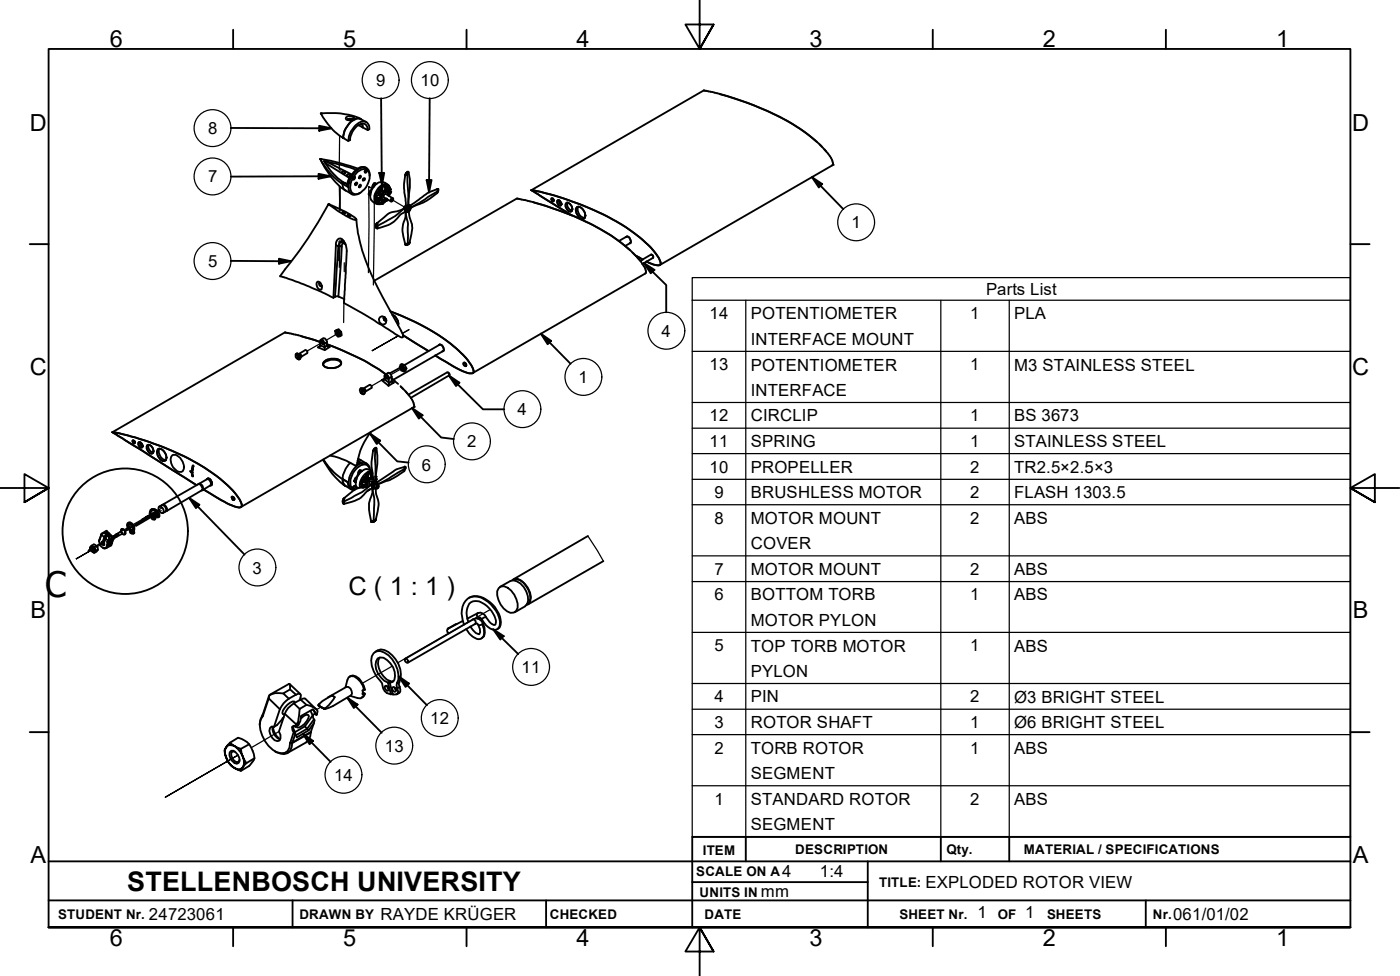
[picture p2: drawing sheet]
<svg xmlns="http://www.w3.org/2000/svg" width="287mm" height="200mm" viewBox="0 0 287 200" stroke-linecap="round" stroke-linejoin="round" font-family="sans-serif">
<!-- layer: Centerline(ISO) -->
<g fill="none" stroke="#000" stroke-width=".25">
<path d="M69.6 38.1v5M69.7 27.8l-.1 7M69.7 34.9h.1M69.8 38.2v5M76.3 38.6l-.7-.4v17.7M69.5 49.5v3.9M69.7 49.3l-.1 5.5M70.6 53.8v1.9M76.8 41.5l-.2 16.9M80.5 41l2.4 1.4M66.2 70.1l-3.2 1.8M69.4 68.3l-2.5 1.4"/>
<path d="M70.5 61.3v4.8M79.4 77.3l-3.2 1.8M81.7 68.8l-5.5 3.1 5.5-3.1M82.7 75.4l-2.5 1.4M83.9 67.6l-1.4 .7M19.2 112.2l-1.2 .7 1.2-.7M19.2 112.5l-3.7 2.1 3.7-2.1M21.3 111.3l-.7 .4 .7-.4M21.3 111.3l-1.4 .8M21.5 110.9l-1.8 1M23.2 110.4h-.1h.1M23.5 110l-.3 .1"/>
<path d="M23.6 110.1l-.3 .2M25.3 108.6l-2.2 1.4M27 107.7l-1.5 .9M27.1 107.9l-1.5 .9M27.2 108l-1.5 .9 1.2-.7M27.8 107.7l-.3 .2M30.7 105.5l-1.6 .9M31.9 104.8l-.9 .5M32 104.8l-4.7 2.7M32.1 105l-4.7 2.8 4.7-2.8M32.3 105.1l-.7 .4M32.6 104.5l-.4 .1"/>
<path d="M33.1 104.6l-.7 .4M33.1 104.1l-.9 .6M80.5 136.5l-6.1 3.5M100.6 124.9l-19 10.9M48.8 154.7l-14.9 8.7 14.9-8.7M57.2 149.9l-5.6 3.3M65.9 144.9l-.9 .5"/>
</g>
<!-- layer: Visible Edges(ISO) -->
<g fill="none" stroke="#000" stroke-width=".38">
<path d="M147.6 19.3a52.4 52.4 0 0 1 18.8 8.8 15 15 0 0 1 4.4 4.9 .68 .68 0 0 1-.1 .9l-35.3 20.4M65.7 32.6h.1M65.7 32.6a13.6 13.6 0 0 0 4.2 4.9l.4-.2a13.9 13.9 0 0 1-3.9-4.3l3.8 .8 2.8 1M65.7 32.6a15.3 15.3 0 0 0 5.2 6.5M65.7 32.6l2.2 .4 2 .5 3.4 1M66.5 33l.5 .1 5.1 2.7M66.6 33.3l5 3.1M70.2 35.2l.3-.1 .3 .1 .1 .2-.5 .2-.3-.2zM70.4 35.6h.1M70.6 37.5l-.4 .2 .1 .3a1.11 1.11 0 0 0 .6 1.1l1.2 .7M70.6 37.5l-.4 .2M70.6 37.5l-.3-.2-.4 .2 .3 .2"/>
<path d="M70.6 37.5l.7 .4M71 24.1a1.23 1.23 0 0 1 1.6 .1 1.09 1.09 0 0 1-1.7 .1zM71.2 35.8l.5-.1 .2 .1v.2l-.5 .1-.2-.1zM71.4 24.4l.4-.1 .3 .1h-.6l-.2 .2zM71.8 36.5l-.2-.1-.5 1.4M72.1 24.4v.2M72.3 36.3l.4-.2a.38 .38 0 0 1 .1 .5 .38 .38 0 0 1-.5 .2zM73 37.5h.3l-.3 .5-.2-.1zM73.5 25.7l.9 .4M73.9 37.8l.1 .3-.3 .3-.1-.1zM73.9 36l.1 .3-.3 .3-.1-.2zM74 24.4a16.6 16.6 0 0 0-8.2-1.2 12.7 12.7 0 0 0 4.6 5.1"/>
<path d="M74.2 25.3l.2 .8M74.4 26.1l1 .6 .4-.2a1.37 1.37 0 0 0-.8-1.6 1.37 1.37 0 0 0-1.7 .5 4.7 4.7 0 0 0-1.9 3.5M74.5 36.6l.3-.1 .1 .2-.1 .2-.4 .1zM75 34.8l-.2 .3M75.1 34.7h.1a.41 .41 0 0 1 .1 .4 .41 .41 0 0 1-.4 .3l-.1-.3zM75.1 34.7a2.78 2.78 0 0 0-2.7 1.7l-.1 .2M75.1 25a2.32 2.32 0 0 0-2-.7 4.8 4.8 0 0 0-2.7 4M75.2 34.4h-.2a2.24 2.24 0 0 0-2.7 1.2l-.7 1.3-.3 1.4-1.1-.6M75.4 34.9a2.73 2.73 0 0 1-.1 3.1 2.71 2.71 0 0 1-2.7 1.8 1.62 1.62 0 0 1-.7-2.3l.4-.9M75.4 26.7a1.09 1.09 0 0 0-.5-1.2 1.09 1.09 0 0 0-1.2 .1 3.7 3.7 0 0 0-1.9 3.1l-.4 .2-1-.6M75.8 36.1a1.43 1.43 0 0 0-.7-1.7 1.43 1.43 0 0 0-1.8 .5 4.3 4.3 0 0 0-1.7 4.3 1.32 1.32 0 0 0 2.3 .3M76.1 39.5l-.2 .5"/>
<path d="M76.7 38.2l.1-.3 .4-.2a.6 .6 0 0 0-.7 .1 .6 .6 0 0 0-.2 .6l-.7 1.4 .3 .3M77.3 39.6l-.2 .8zM77.5 39.4l.3 .4-.7 .6M77.7 39a.7 .7 0 0 1 .8 .7l-.3 .1-.4-.4zM77.8 39.4l.4 .4M77.9 38.9l.1 .2-.1 .4M78 38.5l.2 .4M78.1 39.9l-.6-.5-.2 .2 .1-.2 .3 .1 .5 .4M78.1 39.9l.2 .1zM78.2 39.9a.35 .35 0 0 0 .4-.1 .35 .35 0 0 0-.1-.5l.3 .1 .3-.5v.4l.1 .1 .3-.5-.1 .5 .4-.2-.3 .5 .1 .1 .3-.1-.3 .3M78.2 38.9l.6 .5a1.43 1.43 0 0 0 .3-1.4h.1l.2 .3 .1 .6M78.2 38.9l.4 .3"/>
<path d="M78.5 39.4l-.5-.4a.24 .24 0 0 0-.3 .1 .24 .24 0 0 0 .1 .3M78.6 38.1l-.2 1M79 38.3l-.3-.3-.7 .5M79 38.3h.1v.6M79 38.3v.6M79 38.3l-.3-.2-.7 .4M79.1 38h.1l.2 .3v.6M79.5 38.9l-.3 .3h-.1M79.6 38.7l.2-.3-.3-.4a.7 .7 0 0 1 .3 1.2M79.7 39.9l-.1 .2M79.8 39.2l.2-.4a.55 .55 0 0 1 .1 .6 .55 .55 0 0 1-.6 .3M79.9 39.6l-.1 .5"/>
<path d="M80 38.8a.6 .6 0 0 0-.6-.7l.1 .8M80 38.8l-.2 .4-.4 .1M80 39.6l-.2 .6M80 38.8a1.82 1.82 0 0 0-1.6-1.5 1.82 1.82 0 0 0-1.9 1.2 2.08 2.08 0 0 0 .2 3 2.04 2.04 0 0 0 2.6-.4M80 38.9l-.2 .7M80.1 39.2l-.2 .6M83.5 35.3l-.4 .6 .1-.1a.59 .59 0 0 1 .6-.6 11.8 11.8 0 0 1 .1 4.6l-.1 2.2-.4 .4h-.1l-.1-1.6a9.4 9.4 0 0 1 0-4.9l.6-.5M89.7 38.7l-.1 .9M89.7 38.7a15.8 15.8 0 0 0-4.9 3l-.7 .5M89.7 38.7a.5 .5 0 0 1 .2 .5 .5 .5 0 0 1-.3 .4l-2.1 1.5-3.2 1.5M109 39a52.8 52.8 0 0 1 22.4 9.8 13 13 0 0 1 4.1 5v.3a1.17 1.17 0 0 1-1.6 .1l-1.3-.6a3.6 3.6 0 0 0 2.8 .6 4 4 0 0 0-1.5-3 35.3 35.3 0 0 0-12.4-8.3 50.4 50.4 0 0 0-12.5-3.9zM109 39l8.2 5.1"/>
<path d="M167.6 29.1l-.6-.5a48.2 48.2 0 0 0-16.4-8.5l-3-.9-3.3-.7-35.3 20.5M168.1 29.6l.5 .5M169.1 30.6l.4 .5M65.1 57.8a.98 .98 0 0 1 .9 1.3 .36 .36 0 0 1-.4 .3 .36 .36 0 0 1-.3-.3 1.17 1.17 0 0 1-.2-1.3zM65.6 57.9a.42 .42 0 0 0-.1 .5 .42 .42 0 0 0 .5 .2M67.4 41.8l2 1.5 2 1.1a2.48 2.48 0 0 0 1.7 .6v-.1a23.5 23.5 0 0 0-5.7-3.1 98.5 98.5 0 0 1-9.9 14.8l4.9 1.7 6 2.7M70.3 43.4l.6 .1a.36 .36 0 0 1-.4 .3 .36 .36 0 0 1-.3-.2zM71.3 44.1l.5-.1 .1 .1a.35 .35 0 0 1-.3 .4 .35 .35 0 0 1-.4-.4zM73.1 45a36.1 36.1 0 0 0 4.6 14.3l4.6 8.5 .4 .8v.5h-.5l-.9-.5-4.5-2.9-6.3-3.6 .6-10.6a2.42 2.42 0 0 0-1.4-2.6l-.5 .2-.3 .8-.5 11.1M77.1 40.4l.1 .2 .8-.2-.6 .2zM77.2 41.3l.4 .5 .3-.1M77.3 40.8l-.2 .1"/>
<path d="M77.4 40.7l-.2 .1-.1 .2h.9M77.5 41.2h-.2a.42 .42 0 0 0 .1 .5 .42 .42 0 0 0 .5 0M77.5 41.2l.5-.2zM77.7 41.1l-.3 .6M77.9 41.7l.5-.4-.5 .5 .5-.1M78 40.4v.2l.1-.2M78 40.6l-.6 .1M78.1 40.4l.3 .1-.4 .5 .3-.2M78.1 40.4l.2 .2-.5 .5h-.5l-.2-.1 .3-.3M78.3 40l-.1 .3-.2 .1zM78.3 40.8l.1 .1v.4l.2-.4 .2 .1-.1 .3 .2-.5h.2l.1 .2v-.3l.2 .3M78.3 40.8l.1 .5"/>
<path d="M78.3 41.3l-.4 .4M78.4 41.7l-.5 .1M78.4 41.7h.1M78.6 40.9l.1 .4-.3 .4 .4-.4M78.7 41.3l-.3 .4M78.9 40.9l-.1 .3M79 40.8l.3 .3M79.2 41v.1l-.7 .6M79.3 40.8l.1 .2M79.4 40.8v.1M79.4 41h.1M79.4 41l-.1 .1"/>
<path d="M79.4 40.8v.2M80.3 40.8l.1-.1 .2 .1-.3 .5-.1-.2zM80.6 40.6l-1.5-.8-.4 .3v.3l1.5 .9M80.6 40.8v-.2a.38 .38 0 0 0-.4 .2 .38 .38 0 0 0 .1 .5l.2-.1M82.9 42.7l.2 .7M82.9 42.7a7.7 7.7 0 0 1-3 .9l-2.6 2.2 .2 1a.59 .59 0 0 1-.2-1 .59 .59 0 0 0 .2 1 7.3 7.3 0 0 0 4.9-3l.7-.4M82.9 42.7l.2-.1 .1 .7M83.1 43.1v.3M83.2 43.4h.2M83.2 43.4v.9a6.6 6.6 0 0 0-.5 4.2l.5 1.7M83.2 43.4h.1M83.2 43.3l.2 .1"/>
<path d="M83.2 43.3l-.1 .1M83.3 42l-.5 .7M83.7 42.7l.2-.2a.4 .4 0 0 1 .1 .6 .4 .4 0 0 1-.4 .1zM83.7 42.4l.3-.1a.67 .67 0 0 1 .2 .7 .67 .67 0 0 1-.7 .4 .62 .62 0 0 1 .2-1zM83.8 42.7h.1v.2l-.2 .2zM83.8 42.1l-.5 .4v-.1l.3-.2M83.8 42l.3 .3M83.8 42.7h.2v.3l-.3 .2-.1-.3zM83.9 43.4l.1 1.1a5.6 5.6 0 0 1 .2 4.3l-.2 .9a.78 .78 0 0 1-.8 .5 .6 .6 0 0 0 .8-.5l-.9 .3M83.9 42.7v.4h-.2M84.1 42.2h.1M84.1 42.5a.46 .46 0 0 0-.5 .3 .46 .46 0 0 0 0 .5"/>
<path d="M84.1 42.2h-.2M84.1 42.2v.2M109.3 41.4a54.7 54.7 0 0 1 18.1 8.4 20.8 20.8 0 0 1 4.4 4.3M113.1 40.7l.2-.1 .2 .2 .1 .3-.1 .2-.3-.1zM113.4 40.8l.1 .2M114.4 41a.8 .8 0 0 1 .7 1.1 .7 .7 0 0 1-.7-.3 .7 .7 0 0 1 0-.8zM114.6 41l.1 .5 .4 .4M116.1 41.7l.2-.2a1.13 1.13 0 0 1 .9 .7 1.13 1.13 0 0 1-.1 1.2 1.24 1.24 0 0 1-1-1.7zM116.4 41.5a1.34 1.34 0 0 0 .9 1.7M118.4 42.4a1.67 1.67 0 0 1 1.6 2.2 .96 .96 0 0 1-1.6-.6l-.2-.6a.76 .76 0 0 1 .2-1zM118.6 42.4a1.71 1.71 0 0 0 1.4 2.2M128.4 48.6l.1-.1a.92 .92 0 0 1 .8 1.3h-.1"/>
<path d="M128.6 48.5l-1.7 .9M129.2 51.2a47.9 47.9 0 0 0-18.2-9.3l-3.2-.9-1.8-.3-29.2 16.8M129.3 49.8l-1.1 .6M129.7 51.8l.5 .5M130.4 52.4l1.4 .8M130.7 52.7l.4 .5M131.8 54.1l.6 1.1 .1 .5-.2 .4-35.3 20.4M133.5 52.3a.37 .37 0 0 1 .4 .1 .37 .37 0 0 1 0 .5M133.6 52.1l-2.3 1.4M134 52.8l-2.2 1.3M60.8 72.5h.4M60.9 72.5l-.3 .1v.6l.5 .4"/>
<path d="M60.9 72.5h.1l.2 1.1zM61.2 72.5a.71 .71 0 0 1 .2 1.2M61.2 72.5v1.2a.57 .57 0 0 0 .3-.6 .57 .57 0 0 0-.4-.5M61.2 72.5h.1M61.2 73.5v.1M61.2 72.5l.3 .2 .2 .6M61.3 72.6a.35 .35 0 0 1 .4 .1 .35 .35 0 0 1 0 .5M61.3 72.5l1.3-.7 .5 .3-.1 .3-1.3 .8M61.3 72.6l.4 .2v.3M61.7 68.9l4 1.2-4-1.3-3.3-.7-35.3 20.5M65.2 71.2l.5-.3v-1.1l.2-.2a.78 .78 0 0 1 .6 .8l.1 1.4M65.8 69.7l.5-.4a.76 .76 0 0 1 .8 .8v.8l.5 .2"/>
<path d="M65.9 69.8l.5 .4v.3h-.3l-.1-.1zM66.4 74.2a2.76 2.76 0 0 1 3.4-.2l.2 .2a.93 .93 0 0 1-.8 1 2.3 2.3 0 0 1-2.9-.5l-.1-.2zM66.5 74.1a2.85 2.85 0 0 1 3.4 0l.1 .2a1.51 1.51 0 0 1-1.7 1.1 1.81 1.81 0 0 1-2.1-.7zM67.1 70.5a44.6 44.6 0 0 1 11.3 5.7l.7 .5M68.4 61l.9-.3 1.3 .6M68.8 67.8l.4-.1 .5 .5 .1 .7-.5 .1-.5-.5zM68.8 67.8l.7-.3 .5 .5 .1 .7-.3 .2M69.3 68.1l.2 .4-.3-.4-.1 .2 .3 .3h.1l-.1-.5-.2-.1-.1 .5 .4 .2v-.2M69.5 67.5l-.3 .2M70 74.5a1.87 1.87 0 0 0-2.5-.6l-.4 .1a1.08 1.08 0 0 0-.8 .7M70 68l-.3 .2M73.9 79.6h.4l.3 .2-.4 .9 .3 .1 .2-.3-.2-.6"/>
<path d="M74.3 79.7h-.4l-.1 .2 .2 .7M74.3 79.7l.1-.1-.4 1zM74.4 79.6l.3 .3 .1 .6M74.5 79.7a.33 .33 0 0 1 .4 .1 .33 .33 0 0 1-.1 .5M74.5 79.6l1.3-.7 .5 .3-.1 .3-1.3 .8M74.5 79.8l.3 .5v.3l-.2 .2M74.5 79.7l.4 .3-.1 .2M78.3 77.9l.6-.1 .1-1 .2-.1 .3 .2 .3 .4-.1 1.8M78.7 65l.1 .6 .4 .1M78.9 65h-.2a.38 .38 0 0 0 0 .5 .38 .38 0 0 0 .5 .1M79 76.8l.7-.4 .3 .2a1.81 1.81 0 0 1 .3 1.6l.5 .2M79.1 77a.38 .38 0 0 1 .4 .2 .38 .38 0 0 1-.1 .5l-.3-.3z"/>
<path d="M79.2 65.4l-.3 .2M80.1 63.8a40.6 40.6 0 0 1 14.4 8.5 7.5 7.5 0 0 1 2.7 3.8l-.1 .3a2.07 2.07 0 0 1-2-.3l-2.1-1-3.7-2.3a31.5 31.5 0 0 0 6.3 3.5 1.12 1.12 0 0 0 1.6 0 6.2 6.2 0 0 0-2.3-3.7 38.5 38.5 0 0 0-12.9-8zM80.5 64.6a2.02 2.02 0 0 1 1.2 2M81 78.2l-.7-.7 1.4 1.2M82 75.4l-2.1 1.1M82.2 74.7l.5 .2 .4 .7-.2 .5-.6-.2-.3-.7zM82.2 74.7l.2-.1 .6 .2 .4 .7-.2 .5-.3 .1M82.3 75.2a.36 .36 0 0 1 .4 .2 .36 .36 0 0 1-.1 .4l-.2-.2zM82.4 75.2h.2l.1 .5-.3-.1zM82.5 75.2l.2 .4M82.7 68.7l5.2 3.2M82.7 79.7l-.5-.5 2.1 2.3"/>
<path d="M83.4 75.5l-.3 .1M90 70.7l.1-.1a.97 .97 0 0 1 .8 1.3l-.2 .1M90.2 70.6l-7.5 4.3M91 71.9l-10.4 6M91.9 76.3l.3 .5M95.1 74.4a.39 .39 0 0 1 .5 .1 .39 .39 0 0 1-.1 .6l-.4-.3zM95.4 74.4l.2 .3M23.1 88.6a55.6 55.6 0 0 1 21.3 8.9 14.5 14.5 0 0 1 5.1 5.6l.1 .3a.49 .49 0 0 1-.2 .6 .49 .49 0 0 1-.6-.1 15.6 15.6 0 0 1-5.7-2.8l-1.3-.8a32 32 0 0 0 6.8 3.6l.4 .1a.62 .62 0 0 0 .7-.4 .62 .62 0 0 0-.3-.7 20.9 20.9 0 0 0-7.4-7 54.4 54.4 0 0 0-18.9-7.3l17.2 10.8zM27.2 90.2l.4 .2 .1 .3-.1 .2-.3-.1zM27.6 90.4v.2M28.5 90.6a.73 .73 0 0 1 .6 1.1 .7 .7 0 0 1-.6-.3 .7 .7 0 0 1 0-.8zM28.7 90.6l.1 .5 .4 .4"/>
<path d="M30.2 91.2a1.06 1.06 0 0 1 1.1 .6 1.06 1.06 0 0 1-.1 1.2 1.24 1.24 0 0 1-1-1.8zM30.5 91.1a1.34 1.34 0 0 0 .9 1.7M32.4 92a1.7 1.7 0 0 1 1.6 2.3 .84 .84 0 0 1-1.3-.4l-.4-.6-.1-.7zM32.7 91.9a1.8 1.8 0 0 0 1.3 2.4M35.3 93.3a1.78 1.78 0 0 1 2.2 1.3l.2 1.2a.89 .89 0 0 1-.6 .9 .89 .89 0 0 1-1-.4 2.34 2.34 0 0 1-.8-3zM39 96.5l.2 .2zM39.3 96.6l.2 .1v.2l-.2-.1zM39.3 97.1h.2v.2zM39.3 96.3h.1l.1 .2zM39.4 95.9l.1 .3zM39.4 97.3l.2 .4zM39.4 95.6l.2 .3z"/>
<path d="M39.6 95.4l.1 .2zM40.7 99.2a.79 .79 0 0 1 .8 .4 .79 .79 0 0 1-.1 .9M42.7 98l-.2 .2a.83 .83 0 0 1 .7 1.2M43.2 99.4h.1a.81 .81 0 0 0 0-.9 .81 .81 0 0 0-.8-.3v-.1a.92 .92 0 0 1 .9 1.3l-.2 .1M43.4 99.4h-.1M66.4 94.2a13.4 13.4 0 0 0 3.9 4 1.4 1.4 0 0 0 .6 1.4 14.8 14.8 0 0 1-4.7-5.4M67.7 93.3l1.9 .6 2.3 1M70.3 98.2l1 .6M70.3 98.2l.1 .7a2.4 2.4 0 0 0 1.6 1.4M71.3 98.8l.1 .4a1.32 1.32 0 0 0 .6 1.1M71.9 94.9a5 5 0 0 0-1.6 3.3M72.4 99.9h.1"/>
<path d="M72.5 99.7l-.2 .3M72.6 99.6h.1a.4 .4 0 0 1 .1 .4 .4 .4 0 0 1-.4 .3l-.1-.4zM73.3 94.8l.3 .2M73.3 94.4l.7 .4-1.1 .6-1-.5M73.4 94.2l.6 .1M73.5 94l.5 .3M73.7 97l.5-.5-.4-.1-.3 .4-.2 .7-.7 1.1 .4 .3 .1-.6M74 94.3l1.2 .7M74.1 99.2l.2 .2 .7-.1-.8 .1zM74.2 80.5v.1M74.4 99.5l-.3 .2M74.4 98.3l-.3 .9z"/>
<path d="M74.4 99.5l-.2 .1-.1 .2h.9M74.4 99.5l-.4 .3 .2 .1M74.5 98.2h.2l.5 .5zM74.5 98.2l.3 .4-.7 .5M74.9 97.7l.2 .3-.1 .3M75 99.3v.1l.1-.1M75 99.4l-.6 .1M75.1 99.3h.3l-.3 .5 .3-.1M75.1 99.3l.2 .1-.4 .4M75.1 97.3l.5-.3 .3-.1 .2 .6v.3M75.1 97.8v-.1a.27 .27 0 0 0-.4 .2 .27 .27 0 0 0 .2 .3l.3 .4M75.1 97.8l.5 .4"/>
<path d="M75.1 97.3l.1 .4M75.1 97.8l.4 .4M75.1 97.8l-.3-.1-.1 .3 .5 .6M75.1 97.3l.8-.4 .2 .9M75.2 98.7l.2 .2-.4 .4 .3-.3zM75.2 97.7l.6 .5 .3-.4M75.2 97.7l.4 .3M75.2 99.7h.2M75.6 98.2l.1 .2-.2 .3-.3-.1v.1M75.6 98.2l-.2 .5-.2-.1M75.7 97l-.3 .9M75.8 96.3a1.19 1.19 0 0 0-.8-1.1 1.19 1.19 0 0 0-1.3 .4 4.2 4.2 0 0 0-1.8 4l.4 .5"/>
<path d="M75.9 96.3a1.4 1.4 0 0 0-.9-1.4 1.4 1.4 0 0 0-1.6 .4 4.4 4.4 0 0 0-1.8 4.4 1.14 1.14 0 0 0 1 .8M76.1 88.5a13.7 13.7 0 0 0-2.9 6.7M76.1 96.8l.3 .2M76.1 99.3l.2 .8M76.1 99.3l-1 .5a4.1 4.1 0 0 0-3.2 1.2l-1.4 1.2M76.1 99.3h.2l.2 .7M76.3 96.5a1.77 1.77 0 0 0-2.8 .8 2.09 2.09 0 0 0-.1 2.8M76.3 99.7v.4M76.4 98.8l-.3-.2a.43 .43 0 0 0-.4 .3 .43 .43 0 0 0 .2 .5M76.4 96.9l-.3-.1v.9M76.5 98.1v.1zM76.5 97.9l-.4 .3v-.5l-.1 .4-.2 .1-.2-.1v.1"/>
<path d="M76.5 97.7l-.2 .3h-.2M76.5 92.4a10.9 10.9 0 0 0 0 4.9v1.7M76.5 92.4l.1-.1a.41 .41 0 0 1 .2-.4 .41 .41 0 0 1 .4 0 13 13 0 0 1 0 5l-.2 1.8M76.5 98.7l-.5 .7M76.5 98v.1M76.8 98.9l-.2 .1M77 98.4l.1-.2-.1 .3M77 98.7l-.5 .3M77 98.8l-.4 .4-.1-.2M77 98.7l.3 .3M77 97.7h.1M77 97.8l.1 .4"/>
<path d="M77 97.6l.1 .1M77.1 97.7l-.1 .2M77.1 97.7v.5M77.1 98.2h.1M77.1 98.2l-.1 .2M77.2 91.9l-.2 .3-.5 .2M77.2 99.3l.4 .1M77.3 99.6l.2-.1 .2 .1-.2 .5-.3-.2zM77.3 98.9h.1M77.3 99.2a.48 .48 0 0 0-.5 .2 .48 .48 0 0 0 0 .5l.4 .2M77.3 98.9h-.1M77.3 99.3a.42 .42 0 0 0-.5 .1 .42 .42 0 0 0 0 .5h.2"/>
<path d="M77.3 98.9v.2M77.5 99.4l-.3-.5a.76 .76 0 0 0-.5 1.2h.4v.7a6.5 6.5 0 0 1 .4 3.5l-.4 2.2a.84 .84 0 0 1-.9 .5 .84 .84 0 0 0 .9-.5l-1 .4M77.7 99.7v-.2a.38 .38 0 0 0-.5 .2 .38 .38 0 0 0 .1 .4h.2M82.9 96.6v-.1a.49 .49 0 0 0 .1-.8 8.1 8.1 0 0 0-3.9 2l-1.8 1.2M82.9 96.6l-2.9 1.8-2.5 .9M83.2 96l-.1-.4-.2 1M83.2 80.2l.4 .4M83.8 80.9l7.9-4.6 .4 .2 .1 .3-.1 .2-7.8 4.5M84.3 81.5a1.69 1.69 0 0 1 .5 2l-35.3 20.4M18.6 112v.6zM18.6 112.6l.4 .6zM18.8 111.8l.4-.2a.88 .88 0 0 1 .8 .5 .88 .88 0 0 1-.2 .9l-.4 .3"/>
<path d="M18.8 111.8l.2 .2h-.4zM18.8 112.3a.35 .35 0 0 1 .4 .2 .35 .35 0 0 1 0 .4l-.3-.1zM19 112a.44 .44 0 0 1 .5 .5zM19 113.2l.5-.1-.1 .2zM19 112.3h-.1v.3l.3 .2 .1-.1M19.5 112.5l.1 .3-.1 .3zM19.8 111.9l-.4 .2M20.1 112.6l-.5 .2M20.8 109.4l-.5 1.5M20.9 109.3l.9-.5 .6 .5M21.3 111.6l-.3-.6v.3l.4 .3M21.5 109.3l-.7 .1-.3 1a1.33 1.33 0 0 0 1.1 1.9h.2l.3-1"/>
<path d="M21.6 110.6l-.5 .4M21.8 108.8l.1 .3M22.1 111.3l.1 .1M22.2 109.8a.48 .48 0 0 0-.6 .6M22.2 111.4l-.3 .9-.3 .1-.5-.1M22.2 111h-.2l.1 .3M22.2 111.3h-.1M22.2 110.8v.2zM22.4 110.1l-.1 .7M22.4 109.7l.1-.3-.2-.1-.8 .5-.4 1.2M22.5 110.6l-.2 .3M22.5 110.6l.3-.2a.55 .55 0 0 1-.6 .6"/>
<path d="M22.7 111l.2 .2M22.7 109.9l.5 .2v.3M23.1 110.8l-.2 .4-.7 .4v-.2M23.2 110.1l-.5-.5a1.14 1.14 0 0 0-1 .8l-.4 1.4-.3-.2-.2-.4 .3-.2M23.2 110.4l-.1-.3-.6 .5M23.2 110.4a.25 .25 0 0 0-.2 .1 .25 .25 0 0 0 .1 .3l-.2 .9-1.1 .6M23.4 109.9l.2 .2zM23.6 110.1h.1M23.6 110v.1M23.7 110l-.1 .1M23.7 110v.1M24.1 109.4l.1 .1"/>
<path d="M24.1 109.4l-.7 .5 .2 .2M24.2 109.5l-.5 .5M24.8 109l.3 .2-.1 .2M25 108.5a.59 .59 0 0 1 .6 .2 .59 .59 0 0 1 0 .6h.1l-.1-.1M25 109.4l-1.3 .7M25.7 109.3l-.2 .2-.5-.1M25.7 109.2l-.2-.5-.5-.3-.2 .6-1 .5M25.7 109.3l-.1 .2M26.3 107.2a.95 .95 0 0 1 1.3 .9v1.1l-.2 .1M26.5 107.4l-.1 .6 .3 .5 .4 .1M26.9 108.9v.1l-.1-.1-.1 .1 .2 .2v-.2M26.9 108.7a.72 .72 0 0 1-.6-.5 .72 .72 0 0 1 .2-.8 .78 .78 0 0 1 .7 .6 .78 .78 0 0 1-.2 .8"/>
<path d="M26.9 108.7l.2 .6h.1M27.1 109.3l-.4-.1v-.3a1.56 1.56 0 0 1-.5-1.6 1.03 1.03 0 0 1 1 .2 1.03 1.03 0 0 1 .2 1.1v.7M27.1 108.6l-.2 .1M27.1 108.6v.1M27.2 108.6l-.2 .2 .2 .5h.2M27.2 109l.1 .1-.1-.1-.1 .1 .1 .1 .1-.1M27.8 107.5l.1 .2zM30 106v.2M30.4 105.7l-.4 .3M30.7 105.6l-.7 .4M30.9 106a.57 .57 0 0 0 .8 .4 .54 .54 0 0 0 .1-.6 .54 .54 0 0 0-.6-.3l-3.4 2M31 105.5l.7-.3 .6 .6a.33 .33 0 0 0 0-.6 .77 .77 0 0 0-1.2-.4l-.2 .2 .2 .7"/>
<path d="M31.1 105.9l.5 .3v-.4l-.2-.1-3.5 2.1M31.5 105.5l.2-.1a.58 .58 0 0 0 .4 .5 .58 .58 0 0 0 .6-.1 1.27 1.27 0 0 0-1.8-1.3l-.2 .7 .1 .6M32.6 103.9a.78 .78 0 0 1 .8 .3 .78 .78 0 0 1-.1 1 1.02 1.02 0 0 1-.7-1.3zM32.6 103.8l.6-.3a.92 .92 0 0 1 .8 1.3l-.6 .4M33.3 103.5a.79 .79 0 0 1 .8 .4 .79 .79 0 0 1-.1 .9M33.3 103.4l7.3-4.1a.84 .84 0 0 1 .7 1.2l-7.2 4.3M33.3 103.5a.77 .77 0 0 1 .8 .4 .77 .77 0 0 1-.1 .8M41.5 100.5a.83 .83 0 0 0-.7-1.3l1.6-1a.84 .84 0 0 1 .7 1.3l-1.6 1M47.6 101.8l.5 .3v.3l-.3 .1-.1-.1zM47.9 101.9l.2 .3M70.4 102.2a.86 .86 0 0 1 .2 1.1 .68 .68 0 0 1-.2-1.1zM72 100.3h.1"/>
<path d="M72.6 100.3h.2M75.8 100.3l-.4 .2M75.9 100.3l-.5 .3M76.3 100.1l-.7 .4a7.2 7.2 0 0 1-3.1 2.2l-1.9 .6-.2-.1-.1-.3M76.4 100.1h.2M76.4 100.1v.9a6.9 6.9 0 0 0-.6 4.3l.4 1.7M76.4 100v.1M76.5 100l.1 .1M76.5 100l-.2 .1M105 118.9l.5-.3a3.1 3.1 0 0 1 2.8 1.9 2.81 2.81 0 0 1 .2 3.3l-.6 .2M105.2 118.9a1.68 1.68 0 0 1 2.1 .5 4.1 4.1 0 0 1 1.3 4l-.5 .4M120.6 109.9l-15.3 8.8"/>
<path d="M123.8 115l-15.5 8.9M71.7 138.7a1.38 1.38 0 0 1 2 .4l.9 1.4 .3 .9-.5 .1v.7h.5l-.5-.3M77 133.6a1.98 1.98 0 0 1 2.6 0 5.3 5.3 0 0 1 2.2 6.6 1.7 1.7 0 0 1 .1 1.8l-.5 .3M77.9 134.7a3.8 3.8 0 0 0 2.1 4.9M79.6 139.9a3.9 3.9 0 0 1-2.4-4.4l.3-.6 .5-.2a3.5 3.5 0 0 1 3 3l-.1 1.6-.4 .5-.6 .2M79.6 139.9l.6 2.4 .3-.2M80 139.6l-.4 .3M80 139.6l.1 .2M80.7 139.6h-.3l-.5 .4 .7 2.4 .7-.1 .3-.2 .1-.4a2.26 2.26 0 0 1 0-2.4 5.7 5.7 0 0 0-3.7-5.9 1.68 1.68 0 0 0-1.9 2 7 7 0 0 0 2.3 4.6 2.21 2.21 0 0 0 1.8 2.3M83 135.1l.2-.2 .3 .2 .2 .7h-.3l-.3-.2zM93.7 127.9l-1.9 .9M94.9 127.3l-3 1.5-.2 .4 .1 .3 .3 .3"/>
<path d="M95.6 128.9a3.2 3.2 0 0 0 3 2 1.26 1.26 0 0 0 .8-1.3 2.77 2.77 0 0 0-1.2-2.8l-.6-.1-.6 .2-13.9 8.1M95.8 126.8l2.2-1.1a1.37 1.37 0 0 1 1.7 .8l1 1.3a.71 .71 0 0 0 .9 .2 3.5 3.5 0 0 0-1.3-3.3l-.4-.5a2.8 2.8 0 0 0-3.3-.8 3.6 3.6 0 0 0-.5 4.1M96.5 128.4a2.48 2.48 0 0 0 1.8 1.6 2.07 2.07 0 0 0-.4-2.2l-14.3 8M98 126.8l.4-.2 .5 .4a3.6 3.6 0 0 0 2.7 2.1 1.47 1.47 0 0 0 1.1-2.1 5.9 5.9 0 0 0-5.5-4.8 3.4 3.4 0 0 0-2.4 4.3l.4 1.5M102.3 120.5l.4-.3a2.71 2.71 0 0 1 2.8 1.7 3.1 3.1 0 0 1 .4 3.3l-.5 .3a2.71 2.71 0 0 1-2.7-1.6 3.2 3.2 0 0 1-.4-3.4zM102.6 120.3l2.1-1.2a2.52 2.52 0 0 1 2.7 1.2 3.6 3.6 0 0 1 .7 3.5l-.4 .5-2.1 1.2M46.4 153.1l-.2 .6v.8l.2 .8-.4-1.5zM46.4 155.3l.5 .9 .5 .7 .7 .5a3.7 3.7 0 0 1-1.7-2.1zM46.7 152.7l.5-.5 .9 .7-1.2-.2-.5 .4zM47.1 154.2l.3-.3a1.9 1.9 0 0 1 1.7 2.1l-.1 .3-.4 .2a2.02 2.02 0 0 1-1.5-2.3zM47.2 152.2l1.6-1a4.1 4.1 0 0 1 3.3 4.6 5.5 5.5 0 0 1-2.7 2.2M48.1 152.9l1.3 .6 .4 1.5-.5-.8z"/>
<path d="M48.1 157.4l.7 .3 .5-.1 .5-.3-.4 .7zM48.2 154.1l-.4-.1-.4 .2a1.87 1.87 0 0 0 1.2 2l.4-.1 .1-.4M49.8 155l.7 1.4-.7 .9 .2-.6v-.8zM51.1 152.5l-1.7 1M52.2 155.4l-1.7 1M55.2 142.5l-1.3 3.9a3.6 3.6 0 0 0-.6 2.2M55.9 148.9a2.32 2.32 0 0 0 1.6 2.6M55.9 149l.3 .9 .5 .9 .7 .7M58.1 142.1a3.8 3.8 0 0 0-2.9 .4l-1.3 4.2a2.92 2.92 0 0 0-.5 2.9 7 7 0 0 0 3.4 4.6 1.9 1.9 0 0 0 2-.1 1.9 1.9 0 0 0 .8-2l.7-2.1M58.2 147.1l-1.4 1.5-.6 .4M59.4 140.1l2.2 2.1M59.5 141.3v-.7l-.2-.5-3.9 2.3"/>
<path d="M60 149h-.1M60.3 150l.3 .4M60.5 144l-.1-.2a3.1 3.1 0 0 0-2.5 2.3l.1 .3h.4M60.5 150.1v.1M60.6 150.4l-.7 1.8a2.03 2.03 0 0 1-.9 2.1 2.03 2.03 0 0 1-2.4-.2l-.2-.1M60.6 149l-.3-.3a.75 .75 0 0 0 0 1.3M61.2 148v.7l-.6 .3zM61.5 145.3l-.3 2.7M61.5 143.5l.2-1.1-.2-.2a6 6 0 0 0-4.1 3.2l-1.2 3.6M61.7 147.3l1.1-.8h.4l.2 .2a2.98 2.98 0 0 1-2.4 2.4l-.2-.3M62.5 148.8l.8 .9M62.9 144.5a3.3 3.3 0 0 1 2.3 1.2l-.2 .8-.6-.1a.86 .86 0 0 0 .1 1.2l-.7 2.4a2.62 2.62 0 0 1-1 2.1l-3.8 2.2"/>
<path d="M64.2 146.6h-.1M64.4 148.2l-1.1 1.5-2.4 1.4-.3-.7M64.8 145.4l-2.2-2.2a5.7 5.7 0 0 0-4.2 3.1l-1.2 3.6 .3 .7v.7l-.2 .5a1.49 1.49 0 0 1-1.9-1.3l-.2-.7 .2-.6 .3-.3 .5 .1M65 146.5l-.8-1.1-2.5 1.3a2.7 2.7 0 0 1-.5 2M66.4 145.2l.3 .1M66.7 145.2h-.3M66.7 145.2v.1M67.2 142.9l3.9-2.1a1.09 1.09 0 0 1 1 .5 1.09 1.09 0 0 1-.1 1.2l-3.7 2.2-1.6 .6M68.1 142.6l.5 .3M68.1 142.6l-2 1.1-.8 .7v.3l1.1 .5M68.6 142.9l-1.2 1.6-.7 .7M70.9 140.8l.6-2 .5-.2a3.1 3.1 0 0 1 2.4 1.9l.3 .9"/>
<path d="M74.7 142.2l-.3 .6-.4 .3-2.1-.5M74.9 142.2l-.2 .4-.5 .4M78.9 140.7l.3-.2 .3 .2 .2 .8-.3 .1-.3-.2zM79.4 140.7l.3 .5M80.5 140.9l.2-.1 .3 .2 .2 .7-.2 .1-.4-.2zM81 140.9l.2 .5"/>
<circle cx="78.5" cy="65.7" r=".8"/>
</g>
<g fill="#000">
<circle cx="65.7" cy="32.6" r=".19"/>
<circle cx="65.9" cy="23.2" r=".19"/>
<circle cx="70.2" cy="37.7" r=".19"/>
<circle cx="70.4" cy="28.3" r=".19"/>
<circle cx="70.6" cy="37.5" r=".19"/>
<circle cx="77.7" cy="39.5" r=".19"/>
<circle cx="77.8" cy="39.4" r=".19"/>
<circle cx="77.8" cy="39.6" r=".19"/>
<circle cx="78.1" cy="39" r=".19"/>
<circle cx="78.2" cy="39.1" r=".19"/>
<circle cx="78.6" cy="39.3" r=".19"/>
<circle cx="79" cy="38.2" r=".19"/>
<circle cx="79.4" cy="38.3" r=".19"/>
<circle cx="79.5" cy="38" r=".19"/>
<circle cx="79.5" cy="38.9" r=".19"/>
<circle cx="79.5" cy="38.7" r=".19"/>
<circle cx="79.9" cy="39.6" r=".19"/>
<circle cx="80" cy="38.8" r=".19"/>
<circle cx="80" cy="38.9" r=".19"/>
<circle cx="80" cy="39.5" r=".19"/>
<circle cx="80.1" cy="39.3" r=".19"/>
<circle cx="83.1" cy="35.9" r=".19"/>
<circle cx="89.7" cy="38.7" r=".19"/>
<circle cx="170.8" cy="33.8" r=".19"/>
<circle cx="67.4" cy="41.8" r=".19"/>
<circle cx="77.1" cy="40.9" r=".19"/>
<circle cx="77.3" cy="45.8" r=".19"/>
<circle cx="77.4" cy="40.7" r=".19"/>
<circle cx="77.4" cy="41.2" r=".19"/>
<circle cx="77.4" cy="40.6" r=".19"/>
<circle cx="77.7" cy="41.1" r=".19"/>
<circle cx="77.9" cy="41.7" r=".19"/>
<circle cx="78" cy="40.4" r=".19"/>
<circle cx="78" cy="40.6" r=".19"/>
<circle cx="78" cy="41.7" r=".19"/>
<circle cx="78.4" cy="41.7" r=".19"/>
<circle cx="78.9" cy="40.9" r=".19"/>
<circle cx="79.2" cy="40.7" r=".19"/>
<circle cx="79.2" cy="41.1" r=".19"/>
<circle cx="79.2" cy="41" r=".19"/>
<circle cx="79.3" cy="41.1" r=".19"/>
<circle cx="82.9" cy="42.7" r=".19"/>
<circle cx="83.1" cy="42.6" r=".19"/>
<circle cx="83.1" cy="50" r=".19"/>
<circle cx="83.2" cy="43.4" r=".19"/>
<circle cx="83.8" cy="42" r=".19"/>
<circle cx="84.1" cy="42.2" r=".19"/>
<circle cx="61.3" cy="72.6" r=".19"/>
<circle cx="61.7" cy="73.1" r=".19"/>
<circle cx="66.5" cy="71.1" r=".19"/>
<circle cx="74.5" cy="79.7" r=".19"/>
<circle cx="40.8" cy="99.2" r=".19"/>
<circle cx="42.5" cy="98.2" r=".19"/>
<circle cx="74" cy="96.6" r=".19"/>
<circle cx="74.1" cy="99.7" r=".19"/>
<circle cx="74.4" cy="99.9" r=".19"/>
<circle cx="74.4" cy="99.5" r=".19"/>
<circle cx="74.5" cy="99.4" r=".19"/>
<circle cx="74.7" cy="98.3" r=".19"/>
<circle cx="74.9" cy="98.2" r=".19"/>
<circle cx="74.9" cy="98.4" r=".19"/>
<circle cx="75" cy="99.4" r=".19"/>
<circle cx="75" cy="99.3" r=".19"/>
<circle cx="75" cy="98.4" r=".19"/>
<circle cx="75.2" cy="97.7" r=".19"/>
<circle cx="75.3" cy="97.9" r=".19"/>
<circle cx="75.6" cy="98.1" r=".19"/>
<circle cx="76.1" cy="97" r=".19"/>
<circle cx="76.1" cy="99.3" r=".19"/>
<circle cx="76.5" cy="92.4" r=".19"/>
<circle cx="77" cy="98.7" r=".19"/>
<circle cx="77" cy="98.4" r=".19"/>
<circle cx="77" cy="97.7" r=".19"/>
<circle cx="77.1" cy="98.2" r=".19"/>
<circle cx="77.3" cy="98.9" r=".19"/>
<circle cx="83" cy="95.7" r=".19"/>
<circle cx="84.9" cy="83.4" r=".19"/>
<circle cx="21.1" cy="112.3" r=".19"/>
<circle cx="22" cy="111" r=".19"/>
<circle cx="22" cy="111.8" r=".19"/>
<circle cx="22.2" cy="111" r=".19"/>
<circle cx="23.1" cy="110.4" r=".19"/>
<circle cx="23.2" cy="110.4" r=".19"/>
<circle cx="23.4" cy="109.9" r=".19"/>
<circle cx="33.3" cy="103.5" r=".19"/>
<circle cx="34" cy="104.7" r=".19"/>
<circle cx="41.5" cy="100.5" r=".19"/>
<circle cx="70.5" cy="102.2" r=".19"/>
<circle cx="76.1" cy="106.9" r=".19"/>
<circle cx="76.4" cy="100.1" r=".19"/>
<circle cx="65.3" cy="144.4" r=".19"/>
<circle cx="66.4" cy="145.2" r=".19"/>
</g>
<!-- layer: Visible Tangent Edges(ISO) -->
<g fill="none" stroke="#000" stroke-width=".38">
<path d="M65.9 23.2l-.1 .1M71.8 36.4h-.2M75.6 39.8l.3 .1M75.9 39.2l.2 .1M76.4 38.2l.2 .1M76.7 37.7l.3 .1M76.7 37.6l.3 .2M77.6 39.5l.1 .1M77.7 39.9l.5 .4M77.7 39.7l.6 .3M77.8 39.4h.1M78 39l.1 .1"/>
<path d="M78 39.1l.6 .3M78.1 38.9h.1M78.3 39.8v.1M78.4 38.9l.6 .3M78.7 38.1l.3 .2M78.7 38v.1M78.7 39.4h.1M79.1 38.3l-.1 .1M79.1 38.1l.3 .2M79.1 38.9l.3 .2M79.4 39.2l.2 .2M79.5 39.6l.3 .2"/>
<path d="M79.6 38.5l.3 .3M79.7 38a1.7 1.7 0 0 0-2.4 .9l-.2 .5a1.65 1.65 0 0 0 .4 2.4M79.8 38.4h.1M79.9 39.2l.1 .1M83.6 35.6l.2 6.4M83.8 35.2l-.6 .4-.1 .3M89.7 39.2l-5.4 3.4M89.7 38.7h.2M66 58.5l-.2 .2M68.9 50.2l.5 .3M69.4 50.5l-.7 10.3M69.9 49.5l.5 .3-.3 .7h-.7z"/>
<path d="M70.1 50.5l-.7 10.3M70.4 49.3l-.5 .2M70.5 49.4l-.1 .4 .5 .3M77.1 40.9l.3 .2M77.1 40.4l.2 .2M77.3 45.8l-.2 .6 .2 .4M77.4 40.6h.1M77.4 41.7l.2 .1M77.5 41.1h.1M77.6 41.5l.4 .2M77.8 40.6l.4 .3M78.2 41.6l.2 .1"/>
<path d="M78.2 40.9l.2 .1M78.4 41.7h.1M78.5 41l.3 .1M78.9 41.1l.2 .2M78.9 40.9l.3 .2M79.1 40.8h.1M79.2 41.1h.1M79.2 40.8h.1M83 42.7a21.4 21.4 0 0 1-5.6 3.6M83.1 42.6l-.2 .1M83.1 50l.1 .2M83.2 43.4h.1"/>
<path d="M83.2 43.4l.1 .9a6.4 6.4 0 0 1 .3 3.2v2.4M83.3 42.4v.1M84.1 42.2h-.1M65.7 70.9l-.5 .3 1.4 .6 1-.7-.5-.2M65.7 70.8l.8 .3 .6-.3M67.1 70.1l-.6 .3M78.9 77.6l-.6 .3 1.4 1.2 1.1-.7-.5-.4M78.9 77.7l.9 .7M79.1 65.3l-.3 .2M80.3 78.2l-.5 .3M80.3 77.2l-.5 .3M72.6 98.6l.4 .1"/>
<path d="M72.9 98l.3 .1M73.5 97l.2 .1M73.8 96.4l.2 .2-.3-.1M74.1 99.3l.3 .1M74.1 99.7l.4 .2M74.4 99.4h.1M74.7 98.7l.5 .4M74.7 98.2v.1M74.7 98.3h.1M74.7 98.6l.7 .2M74.8 98.2h.1M74.8 99.4l.4 .4"/>
<path d="M75 97.7l.1 .1M75.1 98l.5 .2M75.2 97.7h.1M75.2 97.8l-.1 .1M75.3 98.6v.1M75.4 97.8l.6 .3M75.7 97l.4 .1M75.8 98.2h.1M76 97.2h.1M76.1 97.8l.4 .1M76.1 97l.3 .1M76.2 99.4a21.1 21.1 0 0 1-5.6 3.3"/>
<path d="M76.3 96.6a2.71 2.71 0 0 0-2.4 2.2l-.1 1.1M76.3 99.3h-.2M76.5 98.1v.1M76.6 99v.2M77 92.2v6.5M77 98.1l.1 .1M77.2 91.8l-.4 .1-.3 .5M77.3 98.9h-.1M82.9 96.1l-5.4 3.2M83 95.7h.1M20.5 110.4l-.1 .1M20.8 109.5l.6 .6"/>
<path d="M21.7 110.4l.5 .5M21.9 111.8h.1M22.2 109.3l-.3-.2-.4 .2 .3 .3M22.4 110.9h-.1M22.4 109.6l.3 .3-.3 .2-.3-.3M22.9 110.2l.2 .2-.4 .6-.5 .3-.2-.4M23 111.3l-1 .5 1-.5M23.1 110.6l-.3 .5-.6 .3M23.1 110.2l.1 .2M27.5 108.7l-.1 .1M27.5 109h-.1M30 105.9v.1"/>
<path d="M31.1 104.4a1.27 1.27 0 0 1 1.4 1.6M31.2 105.5l.2 .2M31.5 105.2l.1 .2M31.7 105.7l-.1 .1M31.7 105.7l.2 .5-.2 .3M31.8 105.7h-.1M31.9 105.4l-.2 .1M70.5 102.2l-.2 .4 .2 .7M76.1 106.9l.1 .1M76.4 100v.1M76.5 100.1a14.2 14.2 0 0 1 .2 4.9l-.1 1.7M81.9 139.8l-.5 .2"/>
<path d="M92.1 128.7l-.2 .1M96.2 122.5a3.7 3.7 0 0 1 3.9 .8l.6 .6a5.3 5.3 0 0 1 1.8 4.4l-.5 .6M97 126.9l.5 .4v.5M98 125.7l-.2 .2 .1 .4 .2 .3h.3M98.9 128l-.8 .1M98.9 128l.4 .9v.8l-.1 .7-.4 .4M99.1 127.7l-.2 .3M99.7 126.5a.7 .7 0 0 0-.8 .5M53.8 146.6v.3M53.9 146.4v.3M55.1 143.1l2.3 2.3M58.4 146.3l2.4 2.2"/>
<path d="M60.7 142.4l-1.2-1.1-1.4 .8 1.1 1.1M61.2 148.5v.1M61.7 143.4l1.2 1.1-1.4 .8-1.2-1.2M63.7 145.7l.4 .9-1.6 2.2-2 1.3-.5-1.1 .2-.2M63.8 150l-3.9 2.2-.3-.1M63.8 150.1l-3.9 2.2h-.4M64.3 145.5l.4 .9M64.4 147.4l-1.4 2-2.3 1.3M64.9 146.4h.1M82 140.8l-.5 .3"/>
</g>
<g fill="#000">
<circle cx="65.7" cy="32.6" r=".19"/>
<circle cx="77.3" cy="39.6" r=".19"/>
<circle cx="77.5" cy="39.4" r=".19"/>
<circle cx="77.9" cy="38.9" r=".19"/>
<circle cx="78" cy="38.5" r=".19"/>
<circle cx="78.2" cy="38.9" r=".19"/>
<circle cx="79" cy="38.3" r=".19"/>
<circle cx="79.1" cy="38.9" r=".19"/>
<circle cx="79.5" cy="38" r=".19"/>
<circle cx="77.1" cy="40.4" r=".19"/>
<circle cx="77.2" cy="41.3" r=".19"/>
<circle cx="77.4" cy="40.7" r=".19"/>
<circle cx="77.4" cy="41.2" r=".19"/>
<circle cx="77.5" cy="41.2" r=".19"/>
<circle cx="77.6" cy="41.8" r=".19"/>
<circle cx="77.7" cy="40.6" r=".19"/>
<circle cx="78.3" cy="41.7" r=".19"/>
<circle cx="78.3" cy="40" r=".19"/>
<circle cx="78.4" cy="41.7" r=".19"/>
<circle cx="79.1" cy="40.8" r=".19"/>
<circle cx="74.1" cy="99.2" r=".19"/>
<circle cx="74.4" cy="98.3" r=".19"/>
<circle cx="74.4" cy="99.5" r=".19"/>
<circle cx="74.4" cy="99.9" r=".19"/>
<circle cx="74.7" cy="99.4" r=".19"/>
<circle cx="74.9" cy="97.7" r=".19"/>
<circle cx="75.1" cy="97.8" r=".19"/>
<circle cx="75.1" cy="97.3" r=".19"/>
<circle cx="75.6" cy="98.2" r=".19"/>
<circle cx="75.8" cy="96.9" r=".19"/>
<circle cx="76.1" cy="97.7" r=".19"/>
<circle cx="77" cy="97.7" r=".19"/>
<circle cx="77.1" cy="98.2" r=".19"/>
<circle cx="23.2" cy="110.4" r=".19"/>
</g>
<!-- layer: Break Lines(ISO) -->
<path d="M120.6 109.9l3.2 5.1" fill="none" stroke="#000" stroke-width=".25"/>
<!-- layer: Detail Circle Lines(ISO) -->
<circle cx="25.7" cy="108.9" r="12.9" fill="none" stroke="#000" stroke-width=".38"/>
<!-- layer: Symbols(ISO) -->
<g fill="none" stroke="#000" stroke-width=".25">
<path d="M142 61.5v-4.6h135v4.6M142 61.5v110h135v-110M142 61.5h135M142 72h135M153 61.5v110M193 61.5v110M207 61.5v110M142 82.5h135M142 87.8h135M142 93h135M142 98.2h135M142 103.4h135"/>
<path d="M142 113.9h135M142 119.2h135M142 129.6h135M142 140.1h135M142 145.4h135M142 150.6h135M142 161h135"/>
<circle cx="78.1" cy="16.4" r="3.8"/>
<circle cx="88.2" cy="16.4" r="3.8"/>
<circle cx="43.6" cy="26.3" r="3.8"/>
<circle cx="43.6" cy="36.2" r="3.8"/>
<circle cx="43.6" cy="53.5" r="3.8"/>
<circle cx="175.6" cy="45.6" r="3.8"/>
<circle cx="119.7" cy="77.2" r="3.8"/>
<circle cx="136.7" cy="67.8" r="3.8"/>
<circle cx="87.5" cy="95.2" r="3.8"/>
<circle cx="96.8" cy="90.5" r="3.8"/>
<circle cx="107.2" cy="83.9" r="3.8"/>
<circle cx="52.8" cy="116.3" r="3.8"/>
<circle cx="108.9" cy="136.7" r="3.8"/>
<circle cx="70.5" cy="158.8" r="3.8"/>
<circle cx="80.9" cy="152.8" r="3.8"/>
<circle cx="90.2" cy="147.2" r="3.8"/>
</g>
<!-- layer: Border_0 -->
<g fill="none" stroke="#000" stroke-width=".38">
<path d="M47.8 6.1v3.9M95.7 6.1v3.9M143.5 0v10l-2.9-5h5.8l-2.9 5 2.9-5M191.3 6.1v3.9M239.1 6.1v3.9M6.1 50h3.9M277 50h3.9M0 100h10l-5-2.8v5.7l5-2.9-5 2.9M287 100h-10l5-2.8v5.7l-5-2.9 5 2.9M6.1 150.1h3.9M277 150.1h3.9M10 190.1v-180.1h267v180.1h-267h267"/>
<path d="M47.8 190.1v3.8M95.7 190.1v3.8M146.4 195l-2.9-4.9 2.9 4.9h-5.8l2.9-4.9v9.9M191.3 190.1v3.8M239.1 190.1v3.8"/>
</g>
<!-- layer: Sketch Geometry(ISO) -->
<path d="M10 176.5h267M153 171.5v5M178 176.5v13.6M193 171.5v5M207 171.5v5M277 171.5h-135v18.6M10 190.1h267M10 184.5h267M60 184.5v5.6M112 184.5v5.6M142 180.8h36M235 184.5v5.6" fill="none" stroke="#000" stroke-width=".38"/>
<!-- layer: Symbols(ISO) -->
<g fill="none" stroke="#000" stroke-width=".38">
<path d="M47.4 26.2l20.5 .1M65.3 35.6l2.5 .5-2.5 .5zM65.5 25.8l2.4 .5-2.4 .5zM67.8 36.1l-20.4 .1M77.8 35.4h1l-.4 2.5zM78.2 20.1l.2 17.8M87.5 36.9h1l-.5 2.5zM88.1 20.1l-.1 19.3M166.6 36.3l2.1 1.4-.7 .7zM166.6 36.3l6.4 6.6M47.4 53.5h12.3M57.2 53l2.5 .5-2.5 .5z"/>
<path d="M132.1 53.9l2.1 1.4-.7 .7zM132.1 53.9l4.6 4.5v5.6M92.1 77l2.1 1.4-.7 .7zM92.1 77l7 6.9h4.3M110.9 68.4l2.1 1.4-.7 .7zM110.9 68.4l6.1 6.1M75.9 88.8l2.1 1.5-.7 .7zM75.9 88.8l5.6 5.8 2.3 .2M84.5 83.6l2.2 1.5-.8 .7zM84.5 83.6l6 6.1 2.6 .3M38.8 102l2.1 1.4-.7 .7zM38.8 102l11.4 11.7"/>
<path d="M81.8 138.6l2.1 1.5-.7 .7zM81.8 138.6l5.8 5.9M101.2 129l2.1 1.4-.7 .7zM101.2 129l5.1 5M62.1 150.4l2.1 1.4-.7 .7zM62.1 150.4l5.7 5.7M71.2 143l2.1 1.4-.7 .7zM71.2 143l7.1 7.2"/>
</g>
<g fill="#000">
<path d="M65.3 35.6l2.5 .5-2.5 .5zM65.5 25.8l2.4 .5-2.4 .5zM77.8 35.4h1l-.4 2.5zM87.5 36.9h1l-.5 2.5zM166.6 36.3l2.1 1.4-.7 .7zM57.2 53l2.5 .5-2.5 .5zM132.1 53.9l2.1 1.4-.7 .7zM92.1 77l2.1 1.4-.7 .7zM110.9 68.4l2.1 1.4-.7 .7zM75.9 88.8l2.1 1.5-.7 .7zM84.5 83.6l2.2 1.5-.8 .7zM38.8 102l2.1 1.4-.7 .7z"/>
<path d="M101.2 129l2.1 1.4-.7 .7zM62.1 150.4l2.1 1.4-.7 .7zM71.2 143l2.1 1.4-.7 .7zM81.8 138.6l2.1 1.5-.7 .7z"/>
</g>
<text font-size="7.2" x="9.3" y="122.4">C</text>
<text font-size="5.5" x="26.1" y="182.6">STELLENBOSCH UNIVERSITY</text>
<text font-size="5.2" x="71.5" y="121.9">C ( 1 : 1 )</text>
<g font-size="4.8">
<text x="22.5" y="9.7">6</text>
<text x="70.4" y="9.7">5</text>
<text x="118.2" y="9.7">4</text>
<text x="166.1" y="9.7">3</text>
<text x="213.9" y="9.7">2</text>
<text x="261.7" y="9.7">1</text>
<text x="6.1" y="26.8">D</text>
<text x="277.4" y="26.8">D</text>
<text x="6.1" y="76.8">C</text>
<text x="277.4" y="76.8">C</text>
<text x="6.2" y="126.7">B</text>
<text x="277.5" y="126.7">B</text>
<text x="6.2" y="176.8">A</text>
<text x="277.5" y="176.8">A</text>
<text x="22.5" y="193.9">6</text>
<text x="70.4" y="193.9">5</text>
<text x="118.2" y="193.9">4</text>
<text x="166.1" y="193.9">3</text>
<text x="213.9" y="193.9">2</text>
<text x="261.7" y="193.9">1</text>
</g>
<g font-size="3.4">
<text x="77.2" y="17.7">9</text>
<text x="86.2" y="17.7">10</text>
<text x="42.7" y="27.5">8</text>
<text x="42.7" y="37.4">7</text>
<text x="174.6" y="46.8">1</text>
<text x="42.7" y="54.7">5</text>
<text x="145.5" y="65.4">14</text>
<text x="154" y="65.5">POTENTIOMETER</text>
<text x="199" y="65.4">1</text>
<text x="202.2" y="60.5">Parts List</text>
<text x="208" y="65.4">PLA</text>
<text x="135.7" y="69">4</text>
<text x="154" y="70.7">INTERFACE MOUNT</text>
<text x="145.5" y="75.9">13</text>
<text x="154" y="75.9">POTENTIOMETER</text>
<text x="199" y="75.9">1</text>
<text x="208" y="75.9">M3 STAINLESS STEEL</text>
<text x="118.7" y="78.5">1</text>
<text x="154" y="81.2">INTERFACE</text>
<text x="106.2" y="85.1">4</text>
<text x="145.5" y="86.4">12</text>
<text x="154" y="86.4">CIRCLIP</text>
<text x="199" y="86.4">1</text>
<text x="208" y="86.4">BS 3673</text>
<text x="95.8" y="91.7">2</text>
<text x="145.5" y="91.6">11</text>
<text x="154" y="91.6">SPRING</text>
<text x="199" y="91.6">1</text>
<text x="208" y="91.6">STAINLESS STEEL</text>
<text x="86.6" y="96.5">6</text>
<text x="145.5" y="96.8">10</text>
<text x="154" y="96.8">PROPELLER</text>
<text x="199" y="96.8">2</text>
<text x="208" y="96.8">TR2.5×2.5×3</text>
<text x="146.6" y="102.1">9</text>
<text x="146.6" y="107.3">8</text>
<text x="154" y="102.1">BRUSHLESS MOTOR</text>
<text x="154" y="107.3">MOTOR MOUNT</text>
<text x="199" y="102.1">2</text>
<text x="199" y="107.3">2</text>
<text x="208" y="102.1">FLASH 1303.5</text>
<text x="208" y="107.3">ABS</text>
<text x="154" y="112.6">COVER</text>
<text x="51.8" y="117.6">3</text>
<text x="146.6" y="117.8">7</text>
<text x="154" y="117.8">MOTOR MOUNT</text>
<text x="199" y="117.8">2</text>
<text x="208" y="117.8">ABS</text>
<text x="146.6" y="123.1">6</text>
<text x="154" y="123.1">BOTTOM TORB</text>
<text x="199" y="123.1">1</text>
<text x="208" y="123.1">ABS</text>
<text x="154" y="128.3">MOTOR PYLON</text>
<text x="107" y="137.9">11</text>
<text x="146.6" y="133.5">5</text>
<text x="154" y="133.5">TOP TORB MOTOR</text>
<text x="199" y="133.5">1</text>
<text x="208" y="133.5">ABS</text>
<text x="146.6" y="144">4</text>
<text x="154" y="138.7">PYLON</text>
<text x="154" y="144">PIN</text>
<text x="199" y="144">2</text>
<text x="88.3" y="148.5">12</text>
<text x="146.6" y="149.2">3</text>
<text x="154" y="149.2">ROTOR SHAFT</text>
<text x="199" y="149.2">1</text>
<text x="208" y="144">Ø3 BRIGHT STEEL</text>
<text x="208" y="149.3">Ø6 BRIGHT STEEL</text>
<text x="78.9" y="154.1">13</text>
<text x="146.6" y="154.4">2</text>
<text x="154" y="154.5">TORB ROTOR</text>
<text x="199" y="154.4">1</text>
<text x="208" y="154.5">ABS</text>
<text x="68.5" y="160">14</text>
<text x="154" y="159.7">SEGMENT</text>
<text x="146.6" y="164.9">1</text>
<text x="154" y="165">STANDARD ROTOR</text>
<text x="199" y="164.9">2</text>
<text x="208" y="165">ABS</text>
<text x="154" y="170.2">SEGMENT</text>
<text x="160.4" y="179.7">4</text>
<text x="168.1" y="179.7">1:4</text>
<text x="156.1" y="183.8">mm</text>
<text x="189.8" y="182">EXPLODED ROTOR VIEW</text>
<text x="30.5" y="188.5">24723061</text>
<text x="78" y="188.5">RAYDE KRÜGER</text>
<text x="200.5" y="188.1">1</text>
<text x="210.2" y="188.1">1</text>
<text x="240.7" y="188.5">061/01/02</text>
</g>
<g font-size="2.7">
<text x="142.8" y="179.6">SCALE ON A</text>
<text x="144.1" y="175.1">ITEM</text>
<text x="163.1" y="175.1">DESCRIPTION</text>
<text x="194.1" y="175">Qty.</text>
<text x="210" y="175">MATERIAL / SPECIFICATIONS</text>
<text x="143.5" y="183.8">UNITS IN</text>
<text x="180.3" y="181.9">TITLE:</text>
<text x="11.9" y="188.4">STUDENT Nr.</text>
<text x="61.4" y="188.3">DRAWN BY</text>
<text x="112.8" y="188.3">CHECKED</text>
<text x="144.5" y="188.3">DATE</text>
<text x="184.5" y="188.3">SHEET Nr.</text>
<text x="204.7" y="188.3">OF</text>
<text x="214.8" y="188.3">SHEETS</text>
<text x="236.5" y="188.3">Nr.</text>
</g>
</svg>
